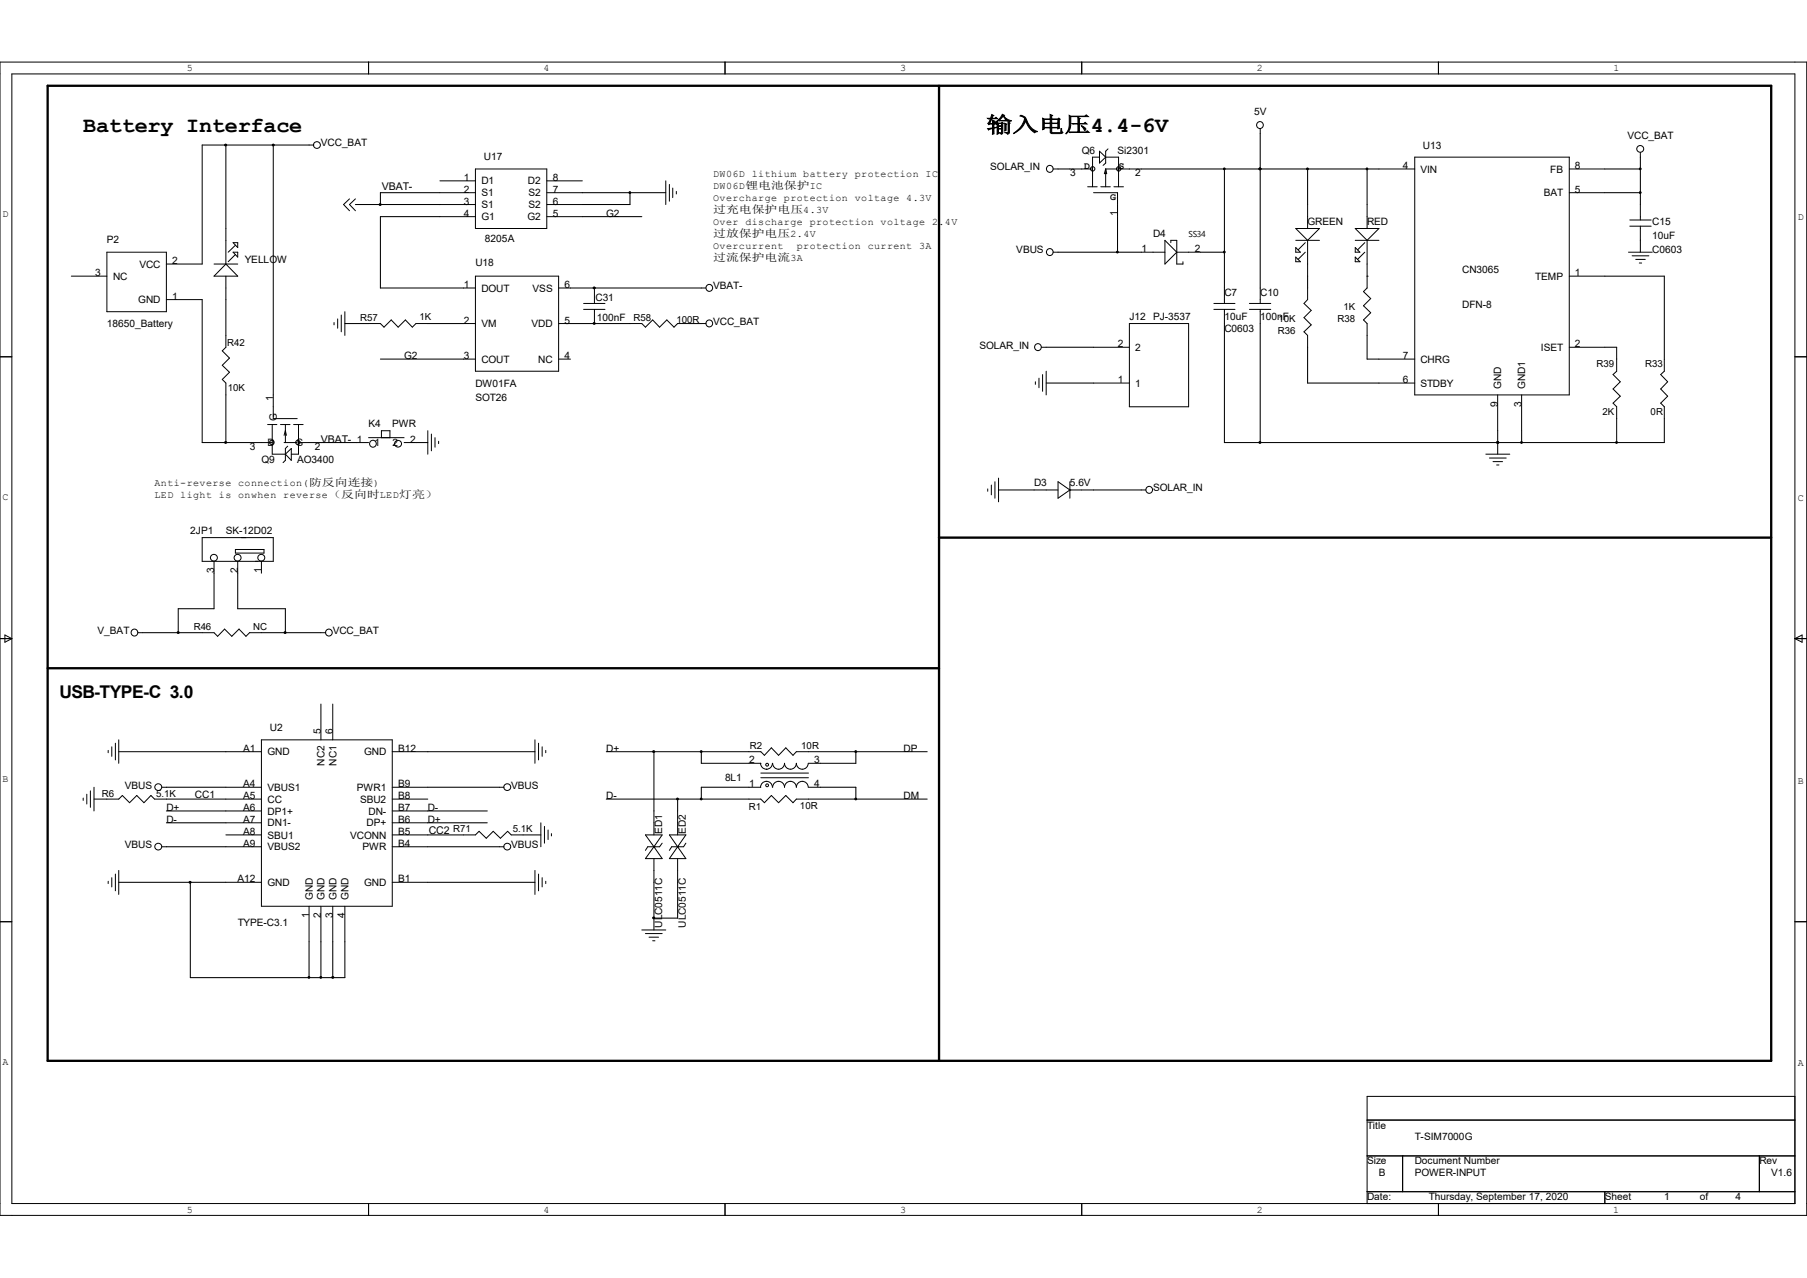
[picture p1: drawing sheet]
<svg xmlns="http://www.w3.org/2000/svg" width="297mm" height="210mm" viewBox="0 0 297 210" stroke-linecap="round" stroke-linejoin="round" font-family="sans-serif">
<path d="M7.8 14.1h283.3v160.2h-283.3zM154.3 14.1v160.2M154.3 88.3h136.8M7.8 109.8h146.5" fill="none" stroke="#000" stroke-width=".38"/>
<g fill="none" stroke="#000" stroke-width=".16">
<path d="M0 10.2h297v189.5h-297zM1.9 12.1h293.1v185.7h-293.1zM60.6 10.2v1.9M119.2 10.2v1.9M177.8 10.2v1.9M236.4 10.2v1.9M37.1 37.5v5.9M38.3 39.9h.8v.8zM50.8 23.8h.8M57.4 32.7l-.9 .9 .9 1M58.4 32.7l-1 .9 1 1M72.3 31.7h5.8"/>
<path d="M72.3 29.7h5.8M72.3 33.6h5.8M72.3 35.6h5.8M78.1 27.8h11.8v9.7h-11.8zM89.9 31.7h5.8M89.9 29.7h5.8M89.9 33.6h5.8M89.9 35.6h5.8M109.4 29.7v3.9M110 30.3v2.8M110.6 30.9v1.6M111.2 31.5v.4"/>
<path d="M173.1 27.8h.8M175.9 27.8h3.7M178.8 30.7h1.5M179.7 31.7h4v3.9M180.7 25.8h-1.1v4.9M180.7 24.8l1 1-1 1zM180.9 30.7h1.6M181.7 27.8v2.9M181.7 25.8h2.2v4.9M181.7 27.8h5.9M181.7 27.8l.2 .7h-.4zM182.1 24.5l-.4 .3v2l-.4 .4"/>
<path d="M183.1 30.7h1.6M191.5 39.5l1.9 1.9-1.9 2zM192.4 39.9v-.4h1v3.9h1v-.4M207.1 21.1v.8M213 39.5h3.9M213 37.5h3.9l-2 2zM214.5 39.9l-1.1 1.2M214.9 33.6v3.9M214.9 39.5v5.9M222.8 39.5h3.9M222.8 37.5h3.9l-2 2zM224.3 39.9l-1.2 1.2"/>
<path d="M224.7 33.6v3.9M224.7 39.5v7.8l-.6 .6 1.2 1.2-1.2 1.1 1.2 1.2-1.2 1.2 .6 .6v1.9M226.7 27.8h5.8M232.5 25.8h25.4v39.1h-25.4zM257.9 31.7h5.9M257.9 27.8h5.9M267.9 36.2h3.5M267.9 37.2h3.5M269.6 25.1v.7M269.6 33.6v2.6M269.6 37.2v2.3M0 58.6h1.9"/>
<path d="M11.7 45.4h5.9M17.6 41.4h9.7v9.8h-9.7zM27.3 43.4h5.9M27.3 49.2h5.9M35.2 43.4h3.9M37.1 55.1v2l-.6 .6 1.2 1.1-1.2 1.2 1.2 1.2-1.2 1.2 .6 .5v2M37.1 45.4v3.8M37.1 43.4l2 2h-3.9zM38.3 41.4h.8v.8zM38.7 41.8l-1.2 1.2M38.7 40.3l-1.2 1.1M54.9 53v.4"/>
<path d="M55.5 52.4v1.5M56.1 51.8v2.7M56.7 51.2v3.9M60.6 53.2h1.9l.6 .6 1.2-1.2 1.1 1.2 1.2-1.2 1.2 1.2 .6-.6h1.9M76.2 53.2h1.9M76.2 47.3h1.9M76.2 59h1.9M78.1 45.4h13.7v15.6h-13.7zM91.8 53.2h2M91.8 47.3h2M91.8 59h2M95.9 49.9h3.5"/>
<path d="M95.9 50.8h3.5M97.7 47.3v2.6M97.7 50.8v2.4M103.5 53.2h2l.6 .6 1.2-1.2 1.1 1.2 1.2-1.2 1.2 1.2 .6-.6h1.9M115.3 53.2h.7M115.3 47.3h.7M171.2 57.1h.8M173.1 41.4h.8M179.7 57.1h5.9M185.6 53.2h9.8v13.6h-9.8zM187.6 41.4h3.9M193.4 41.4h4"/>
<path d="M199.5 49.9h3.5M199.5 50.8h3.5M201.3 47.3v2.6M201.3 50.8v2.4M205.4 49.9h3.5M205.4 50.8h3.5M207.1 47.3v2.6M207.1 50.8v2.4M213 40.7l.7 .7h-.7zM213 42.2l.7 .8h-.7zM214.5 41.4l-1.1 1.2M214.9 47.3v1.9l-.6 .7 1.2 1.1-1.2 1.2 1.2 1.2-1.2 1.1 .6 .6v2"/>
<path d="M222.8 40.7l.7 .7h-.7zM222.8 42.2l.7 .8h-.7zM224.3 41.4l-1.2 1.2M226.7 59h5.8M257.9 45.4h5.9M257.9 57.1h5.9M265.7 59v2l-.6 .6 1.2 1.1-1.2 1.2 1.2 1.2-1.2 1.2 .6 .5v2M267.7 41.4h3.9M268.3 42h2.7M268.9 42.6h1.5M269.5 43.2h.3M273.6 59v2l-.6 .6 1.1 1.1-1.1 1.2 1.1 1.2-1.1 1.2 .6 .5v2"/>
<path d="M295 58.6h2M41 72.7h3.7M44 69.8h1.5M44.7 69.8v4.8h2.2M44.9 64.9v3.9h4M46.1 69.8h1.6M46.7 72.7h2.2M46.7 71.5l.2-.7 .2 .7M46.9 69.8v2.9M46.9 74.6l1-.9v1.9zM47.3 73.3l-.4 .4v1.9l-.4 .4M48.3 69.8h1.5"/>
<path d="M49.1 69.8v4.8h-1.2M49.1 72.7h3.6M58.6 72.7h2M60.6 71.9h5.8M62.7 71.9v-1.1h1.4v1.1M66.4 72.7h2M70.3 70.8v3.8M70.9 71.3v2.8M71.5 71.9v1.6M72.1 72.5v.4M162.9 79.7v1.6M163.5 79.2v2.7"/>
<path d="M164.1 78.6v3.9M170.2 62.7v.5M170.8 62.1v1.6M171.4 61.6v2.7M172 61v3.9M173.9 79.2l2 1.3-2 1.4zM175.9 79.2v2.7M179.7 62.9h5.9M226.7 62.9h5.8M244.2 74.6h4M244.8 75.3h2.8M245.4 75.9h1.6"/>
<path d="M246 76.4h.4M246.2 64.9v5.9M250.1 64.9v5.9M33.2 88.3h11.7v3.9h-11.7zM35.2 92.2v2M38.7 90.3h4.7v.6h-4.7zM39.1 92.2v2M43 92.2v2M162.3 80.3v.4M170 80.5h3.9M175.9 80.5h.1M175.9 80.5h3.8"/>
<path d="M187.6 80.5h.7M0 104.9h1.9M.8 104.4l1.1 .5-1.1 .6zM22.6 104h.9M33.2 104h2l.6 .6 1.1-1.2 1.2 1.2 1.2-1.2 1.1 1.2 .6-.6h2M52.7 104h.9M52.7 115.7v5.9M54.7 115.7v5.9M295 104.9h2M295 104.9l1.2-.5v1.1zM13.7 131.1v.4M14.3 130.5v1.6"/>
<path d="M14.9 130v2.7M15.5 129.4v3.9M17.6 131.3h1.9l.6-.6 1.2 1.2 1.2-1.2 1.2 1.2 1.1-1.2 .6 .6h1.9M17.8 123.3v.4M18.4 122.7v1.6M19 122.1v2.8M19.5 121.6v3.8M26.6 139.1h.7M26.6 129.4h.7M37.1 139.1h5.9M37.1 137.2h5.9M37.1 123.5h5.9"/>
<path d="M37.1 129.4h5.9M37.1 131.3h5.9M37.1 133.3h5.9M37.1 135.2h5.9M43 121.6h21.5v27.3h-21.5zM64.5 139.1h5.8M64.5 137.2h5.8M64.5 123.5h5.8M64.5 129.4h5.8M64.5 131.3h5.8M64.5 133.3h5.8M64.5 135.2h5.8"/>
<path d="M76.2 137.2h1.9l.6-.6 1.2 1.2 1.2-1.2 1.2 1.2 1.1-1.2 .6 .6h2M82.1 139.1h.7M82.1 129.4h.7M87.9 121.6v3.8M88.5 122.1v2.8M88.9 135.2v3.9M89.1 122.7v1.6M89.5 135.8v2.8M89.7 123.3v.4M90.1 136.4v1.6M90.6 137v.4M106.1 137.2h2.7l-1.3 1.9z"/>
<path d="M107.5 139.1h.1M107.5 139.1l1.3 2h-2.7zM107.5 133.3v3.9M108.8 138.6l-.4 .5h-1.9l-.4 .6M110 137.2l2.7 3.9h-2.7l2.7-3.9zM111.4 139.1h.1M111.4 133.3v3.9M112.7 138.6l-.3 .5h-2l-.4 .6M123.1 125.4h2a.86 .86 0 0 0 .9 1M123.1 123.5h2l.5 .6 1.2-1.2 1.2 1.2 1.2-1.2 1.1 1.2 .6-.6h2M123.1 129.4h2M123.1 131.3h2l.5 .6 1.2-1.2 1.2 1.2 1.2-1.2 1.1 1.2 .6-.6h2"/>
<path d="M125.1 127h7.8M125.1 127.8h7.8M126 128.4a.97 .97 0 0 1 1 1M126 128.4a.98 .98 0 0 0-1 1M127 125.4a.97 .97 0 0 1-1 1M127 125.4a.97 .97 0 0 0 1 1 .97 .97 0 0 0 .9-1 .97 .97 0 0 0 1 1 .97 .97 0 0 0 1-1 .97 .97 0 0 0 1 1 .97 .97 0 0 0 .9-1M127 129.4a.97 .97 0 0 1 1-1 .97 .97 0 0 1 .9 1 .97 .97 0 0 1 1-1 .97 .97 0 0 1 1 1 .97 .97 0 0 1 1-1 .97 .97 0 0 1 .9 1M132.9 129.4h1.9M132.9 125.4h1.9M0 151.5h1.9M17.8 144.8v.4M18.4 144.2v1.6"/>
<path d="M19 143.6v2.8M19.5 143v4M37.1 145h5.9M50.8 148.9v5.9M52.7 148.9v5.9M54.7 148.9v5.9M56.7 148.9v5.9M64.5 145h5.8M87.9 143v4M88.5 143.6v2.8M89.1 144.2v1.6M89.7 144.8v.4"/>
<path d="M105.5 152.8h3.9M106.1 153.4h2.7M106.7 154h1.5M107.3 154.6h.4M107.5 141.1v3.9M111.4 141.1v3.9M295 151.5h2M60.6 197.8v1.9M119.2 197.8v1.9M177.8 197.8v1.9M224.7 184.1h70.3M224.7 189.9h70.3"/>
<path d="M224.7 195.8h70.3M230.5 189.9v5.9M236.4 197.8v1.9M263.8 195.8v2M289.2 189.9v5.9M295 180.2h-70.3v17.6"/>
<circle cx="52.1" cy="23.8" r=".56"/>
<circle cx="172.5" cy="27.7" r=".56"/>
<circle cx="179.6" cy="27.7" r=".36"/>
<circle cx="183.9" cy="27.7" r=".36"/>
<circle cx="207.1" cy="20.6" r=".56"/>
<circle cx="269.6" cy="24.5" r=".56"/>
<circle cx="116.6" cy="47.3" r=".56"/>
<circle cx="116.6" cy="53.1" r=".56"/>
<circle cx="170.6" cy="57" r=".56"/>
<circle cx="172.5" cy="41.4" r=".56"/>
<circle cx="44.7" cy="72.7" r=".36"/>
<circle cx="49" cy="72.7" r=".36"/>
<circle cx="61.3" cy="72.9" r=".56"/>
<circle cx="65.4" cy="72.9" r=".56"/>
<circle cx="35.2" cy="91.7" r=".56"/>
<circle cx="39.1" cy="91.7" r=".56"/>
<circle cx="43" cy="91.7" r=".56"/>
<circle cx="188.9" cy="80.5" r=".56"/>
<circle cx="22.1" cy="103.9" r=".56"/>
<circle cx="54" cy="103.9" r=".56"/>
<circle cx="26" cy="139.1" r=".56"/>
<circle cx="26" cy="129.3" r=".56"/>
<circle cx="83.4" cy="129.3" r=".56"/>
<circle cx="83.4" cy="139.1" r=".56"/>
<circle cx="126.1" cy="129.1" r=".23"/>
<circle cx="126.1" cy="125.7" r=".23"/>
</g>
<g fill="none" stroke="#000" stroke-width=".17">
<path d="M37.1 23.8v13.7M44.9 23.8v41.1M50.8 23.8h-17.6v19.6M58.4 33.6h13.9M72.3 35.6h-9.8v11.7h13.7M72.3 31.7h-9.8v1.9M95.7 35.6h9.8M95.7 31.7h13.7M103.5 31.7v1.9h-7.8M173.9 27.8h2M183.7 35.6v5.8M187.6 27.8h39.1"/>
<path d="M201.3 27.8v19.5M207.1 27.8h.1M207.1 21.9v25.4M214.9 27.8v5.8M224.7 27.8v5.8M263.8 27.8h5.8M263.8 31.7h5.8M269.6 25.8v7.8M269.6 39.5v1.9M33.2 49.2v23.5h7.8M37.1 49.2v5.9M56.7 53.2h3.9"/>
<path d="M62.5 59h13.7M70.3 53.2h5.9M93.8 53.2h9.7M93.8 47.3h21.5M97.7 53.2h.1M97.7 47.3h.1M113.3 53.2h2M172 57.1h7.7M173.9 41.4h13.7M197.4 41.4h3.9M201.3 53.2v19.5h72.3v-3.9M207.1 53.2v19.5"/>
<path d="M214.9 45.4v1.9M214.9 57.1v5.8h11.8M224.7 45.4h.1M224.7 55.1v3.9h2M263.8 45.4h9.8v13.6M263.8 57.1h1.9v1.9M37.1 64.9v7.8M52.7 72.7h5.9M68.4 72.7h1.9M172 62.9h7.7M246.2 72.7h.1M246.2 70.8v3.8"/>
<path d="M250.1 70.8v1.9M265.7 68.8v3.9M35.2 94.2v5.8h-5.9v4M39.1 94.2v5.8h7.8v4M164.1 80.5h5.9M179.7 80.5h7.9M23.5 104h9.7M43 104h9.7M15.5 131.3h2.1M19.5 123.5h17.6M27.3 131.3h9.8M27.3 133.3h9.8"/>
<path d="M27.3 135.2h9.8M27.3 129.4h9.8M27.3 139.1h9.8M70.3 123.5h17.6M70.3 133.3h9.8M70.3 135.2h9.8M70.3 129.4h11.8M70.3 139.1h11.8M70.3 137.2h5.9M86 137.2h2.9M99.7 131.3h23.4M99.7 123.5h23.4"/>
<path d="M107.5 123.5v9.8M111.4 131.3v2M115.3 123.5v1.9h7.8M123.1 129.4h-7.8v1.9M132.9 131.3h19.5M132.9 123.5h19.5M134.8 129.4h5.9v1.9M140.7 123.5v1.9h-5.9M19.5 145h17.6M31.3 145v15.7h25.4v-5.9M50.8 154.8v5.9M52.7 154.8v5.9"/>
<path d="M54.7 154.8v5.9M70.3 145h17.6M107.5 145v7.8M111.4 145v5.9h-3.9"/>
</g>
<g fill="#000" stroke="#000" stroke-width=".16">
<path d="M37 23.7h.2v.2h-.2z" fill-rule="evenodd"/>
<path d="M44.8 23.7h.2v.2h-.2z" fill-rule="evenodd"/>
<path d="M62.4 33.5h.2v.2h-.2z" fill-rule="evenodd"/>
<path d="M207 27.6h.2v.3h-.2z" fill-rule="evenodd"/>
<path d="M207 27.6h.2v.3h-.2z" fill-rule="evenodd"/>
<path d="M97.5 53h.3v.3h-.3z" fill-rule="evenodd"/>
<path d="M97.5 47.2h.3v.2h-.3z" fill-rule="evenodd"/>
<path d="M37 72.6h.2v.2h-.2z" fill-rule="evenodd"/>
<path d="M207 72.6h.2v.2h-.2z" fill-rule="evenodd"/>
<path d="M246 72.6h.3v.2h-.3z" fill-rule="evenodd"/>
<path d="M246 72.6h.3v.2h-.3z" fill-rule="evenodd"/>
<path d="M29.2 103.8h.2v.3h-.2z" fill-rule="evenodd"/>
<path d="M46.7 103.8h.3v.3h-.3z" fill-rule="evenodd"/>
<path d="M107.3 123.4h.3v.2h-.3z" fill-rule="evenodd"/>
<path d="M31.1 144.9h.3v.2h-.3z" fill-rule="evenodd"/>
<path d="M107.3 150.7h.3v.2h-.3z" fill-rule="evenodd"/>
<path d="M54.6 160.5h.2v.2h-.2z" fill-rule="evenodd"/>
<circle cx="103.5" cy="31.6" r=".15"/>
<circle cx="201.2" cy="27.7" r=".15"/>
<circle cx="214.9" cy="27.7" r=".15"/>
<circle cx="224.7" cy="27.7" r=".15"/>
<circle cx="269.6" cy="31.6" r=".15"/>
<circle cx="269.6" cy="27.7" r=".15"/>
<circle cx="183.7" cy="41.4" r=".15"/>
<circle cx="201.2" cy="41.4" r=".15"/>
<circle cx="250.1" cy="72.7" r=".15"/>
<circle cx="265.7" cy="72.7" r=".15"/>
<circle cx="111.4" cy="131.3" r=".15"/>
<circle cx="115.3" cy="123.5" r=".15"/>
<circle cx="115.3" cy="131.3" r=".15"/>
<circle cx="140.7" cy="123.5" r=".15"/>
<circle cx="140.7" cy="131.3" r=".15"/>
<circle cx="50.8" cy="160.6" r=".15"/>
<circle cx="52.7" cy="160.6" r=".15"/>
</g>
<g font-size="3.6">
<text x="13.7" y="21.7">Battery Interface</text>
<text x="162.2" y="21.7">输入电压4.4-6V</text>
</g>
<text font-size="2.9" x="9.8" y="114.7">USB-TYPE-C 3.0</text>
<g font-size="1.7">
<text x="206.1" y="19">5V</text>
<text x="267.5" y="22.9">VCC_BAT</text>
<text x="52.7" y="24">VCC_BAT</text>
<text x="76.2" y="29.7">1</text>
<text x="79.5" y="26.4">U17</text>
<text x="90.8" y="29.7">8</text>
<text x="162.8" y="28">SOLAR_IN</text>
<text x="175.9" y="29">3</text>
<text x="177.8" y="25.2">Q6</text>
<text x="183.7" y="25.2">Si2301</text>
<text x="186.6" y="29">2</text>
<text x="230.6" y="27.8">4</text>
<text x="233.5" y="28.4">VIN</text>
<text x="233.9" y="24.5">U13</text>
<text x="254.8" y="28.4">FB</text>
<text x="258.9" y="27.8">8</text>
<text x="62.8" y="31.3">VBAT-</text>
<text x="76.2" y="31.7">2</text>
<text x="76.2" y="33.6">3</text>
<text x="76.2" y="35.6">4</text>
<text x="79.1" y="30.3">D1</text>
<text x="79.1" y="32.3">S1</text>
<text x="79.1" y="34.2">S1</text>
<text x="86.8" y="30.3">D2</text>
<text x="86.9" y="34.2">S2</text>
<text x="86.9" y="32.3">S2</text>
<text x="90.8" y="35.6">5</text>
<text x="90.8" y="33.6">6</text>
<text x="90.8" y="31.7">7</text>
<text x="99.7" y="35.6">G2</text>
<text x="117.2" y="35">过充电保护电压4.3V</text>
<text x="183.7" y="35.6" transform="rotate(-90 183.7 35.6)">1</text>
<text x="253.7" y="32.3">BAT</text>
<text x="258.9" y="31.7">5</text>
<text x="17.6" y="39.9">P2</text>
<text x="79.1" y="36.2">G1</text>
<text x="79.7" y="39.7">8205A</text>
<text x="86.7" y="36.2">G2</text>
<text x="117.2" y="38.9">过放保护电压2.4V</text>
<text x="167" y="41.6">VBUS</text>
<text x="187.6" y="41.4">1</text>
<text x="189.5" y="38.9">D4</text>
<text x="196.4" y="41.4">2</text>
<text x="214.9" y="37">GREEN</text>
<text x="224.7" y="37">RED</text>
<text x="271.6" y="37">C15</text>
<text x="271.6" y="41.6">C0603</text>
<text x="271.6" y="39.3">10uF</text>
<text x="15.7" y="45.4">3</text>
<text x="18.6" y="46">NC</text>
<text x="22.9" y="44">VCC</text>
<text x="28.3" y="43.4">2</text>
<text x="40.3" y="43.2">YELLOW</text>
<text x="76.2" y="47.3">1</text>
<text x="78.1" y="43.8">U18</text>
<text x="79.1" y="47.9">DOUT</text>
<text x="87.5" y="47.9">VSS</text>
<text x="92.8" y="47.3">6</text>
<text x="117.2" y="42.8">过流保护电流3A</text>
<text x="117.2" y="47.5">VBAT-</text>
<text x="240.3" y="44.8">CN3065</text>
<text x="252.3" y="46">TEMP</text>
<text x="258.9" y="45.4">1</text>
<text x="17.6" y="53.8">18650_Battery</text>
<text x="22.7" y="49.8">GND</text>
<text x="28.3" y="49.2">1</text>
<text x="76.2" y="53.2">2</text>
<text x="79.1" y="53.8">VM</text>
<text x="87.4" y="53.8">VDD</text>
<text x="92.8" y="53.2">5</text>
<text x="97.9" y="49.4">C31</text>
<text x="98.1" y="52.8">100nF</text>
<text x="117.2" y="53.4">VCC_BAT</text>
<text x="185.6" y="52.6">J12</text>
<text x="189.5" y="52.6">PJ-3537</text>
<text x="201.3" y="48.7">C7</text>
<text x="201.3" y="52.6">10uF</text>
<text x="207.1" y="48.7">C10</text>
<text x="207.1" y="52.6">100nF</text>
<text x="240.3" y="50.6">DFN-8</text>
<text x="66.4" y="59">G2</text>
<text x="76.2" y="59">3</text>
<text x="79.1" y="59.6">COUT</text>
<text x="88.5" y="59.6">NC</text>
<text x="92.8" y="59">4</text>
<text x="161" y="57.3">SOLAR_IN</text>
<text x="183.7" y="57.1">2</text>
<text x="186.6" y="57.7">2</text>
<text x="201.3" y="54.5">C0603</text>
<text x="230.6" y="59">7</text>
<text x="233.5" y="59.6">CHRG</text>
<text x="253.3" y="57.7">ISET</text>
<text x="258.9" y="57.1">2</text>
<text x="44.9" y="65.9" transform="rotate(-90 44.9 65.9)">1</text>
<text x="78.1" y="65.9">SOT26</text>
<text x="78.1" y="63.5">DW01FA</text>
<text x="183.7" y="62.9">1</text>
<text x="186.6" y="63.5">1</text>
<text x="230.6" y="62.9">6</text>
<text x="233.5" y="63.5">STDBY</text>
<text x="246.8" y="63.9" transform="rotate(-90 246.8 63.9)">GND</text>
<text x="250.7" y="63.9" transform="rotate(-90 250.7 63.9)">GND1</text>
<text x="45.5" y="69.1" transform="rotate(-90 45.5 69.1)">G</text>
<text x="60.6" y="70.2">K4</text>
<text x="64.5" y="70.2">PWR</text>
<text x="246.2" y="66.8" transform="rotate(-90 246.2 66.8)">9</text>
<text x="250.1" y="66.8" transform="rotate(-90 250.1 66.8)">3</text>
<text x="41.1" y="73.9">3</text>
<text x="43" y="76">Q9</text>
<text x="44" y="73.3">D</text>
<text x="48.7" y="73.3">S</text>
<text x="48.9" y="76">AO3400</text>
<text x="51.8" y="73.9">2</text>
<text x="52.7" y="72.7">VBAT- 1</text>
<text x="61.6" y="73.3">1</text>
<text x="64.5" y="73.3">2</text>
<text x="67.4" y="72.7">2</text>
<text x="170" y="79.9">D3</text>
<text x="175.9" y="79.9">5.6V</text>
<text x="189.5" y="80.7">SOLAR_IN</text>
<text x="31.3" y="87.8">2JP1</text>
<text x="37.1" y="87.8">SK-12D02</text>
<text x="35.2" y="94.1" transform="rotate(-90 35.2 94.1)">3</text>
<text x="39.1" y="94.1" transform="rotate(-90 39.1 94.1)">2</text>
<text x="43" y="94.1" transform="rotate(-90 43 94.1)">1</text>
<text x="16" y="104.2">V_BAT</text>
<text x="54.7" y="104.2">VCC_BAT</text>
<text x="40" y="123.5">A1</text>
<text x="44" y="124.1">GND</text>
<text x="44.4" y="120.2">U2</text>
<text x="52.7" y="120.6" transform="rotate(-90 52.7 120.6)">5</text>
<text x="53.3" y="125.8" transform="rotate(-90 53.3 125.8)">NC2</text>
<text x="54.7" y="120.6" transform="rotate(-90 54.7 120.6)">6</text>
<text x="55.3" y="125.8" transform="rotate(-90 55.3 125.8)">NC1</text>
<text x="59.9" y="124.1">GND</text>
<text x="65.4" y="123.5">B12</text>
<text x="99.7" y="123.5">D+</text>
<text x="123.1" y="125.4">2</text>
<text x="133.8" y="125.4">3</text>
<text x="148.5" y="123.5">DP</text>
<text x="20.5" y="129.6">VBUS</text>
<text x="32" y="131.1">CC1</text>
<text x="40" y="129.4">A4</text>
<text x="40" y="131.3">A5</text>
<text x="44" y="130">VBUS1</text>
<text x="44" y="131.9">CC</text>
<text x="58.7" y="130">PWR1</text>
<text x="59.2" y="131.9">SBU2</text>
<text x="65.4" y="131.3">B8</text>
<text x="65.4" y="129.4">B9</text>
<text x="84" y="129.6">VBUS</text>
<text x="99.7" y="131.3">D-</text>
<text x="119.2" y="128.4">8L1</text>
<text x="123.1" y="129.4">1</text>
<text x="133.8" y="129.4">4</text>
<text x="148.5" y="131.3">DM</text>
<text x="27.3" y="133.3">D+</text>
<text x="27.3" y="135.2">D-</text>
<text x="40" y="133.3">A6</text>
<text x="40" y="135.2">A7</text>
<text x="40" y="137.2">A8</text>
<text x="44" y="133.9">DP1+</text>
<text x="44" y="135.8">DN1-</text>
<text x="44" y="137.8">SBU1</text>
<text x="57.6" y="137.8">VCONN</text>
<text x="60.2" y="135.8">DP+</text>
<text x="60.6" y="133.9">DN-</text>
<text x="65.4" y="137.2">B5</text>
<text x="65.4" y="135.2">B6</text>
<text x="65.4" y="133.3">B7</text>
<text x="70.3" y="135.2">D+</text>
<text x="70.3" y="133.3">D-</text>
<text x="70.5" y="137">CC2 R71</text>
<text x="108.8" y="137" transform="rotate(-90 108.8 137)">ED1</text>
<text x="112.7" y="137" transform="rotate(-90 112.7 137)">ED2</text>
<text x="20.5" y="139.4">VBUS</text>
<text x="40" y="139.1">A9</text>
<text x="44" y="139.7">VBUS2</text>
<text x="59.6" y="139.7">PWR</text>
<text x="65.4" y="139.1">B4</text>
<text x="84" y="139.4">VBUS</text>
<text x="39" y="145">A12</text>
<text x="44" y="145.6">GND</text>
<text x="51.4" y="147.9" transform="rotate(-90 51.4 147.9)">GND</text>
<text x="53.3" y="147.9" transform="rotate(-90 53.3 147.9)">GND</text>
<text x="55.3" y="147.9" transform="rotate(-90 55.3 147.9)">GND</text>
<text x="57.3" y="147.9" transform="rotate(-90 57.3 147.9)">GND</text>
<text x="59.9" y="145.6">GND</text>
<text x="65.4" y="145">B1</text>
<text x="39.1" y="152.2">TYPE-C3.1</text>
<text x="50.8" y="150.8" transform="rotate(-90 50.8 150.8)">1</text>
<text x="52.7" y="150.8" transform="rotate(-90 52.7 150.8)">2</text>
<text x="54.7" y="150.8" transform="rotate(-90 54.7 150.8)">3</text>
<text x="56.7" y="150.8" transform="rotate(-90 56.7 150.8)">4</text>
<text x="108.8" y="152.4" transform="rotate(-90 108.8 152.4)">ULC0511C</text>
<text x="112.7" y="152.4" transform="rotate(-90 112.7 152.4)">ULC0511C</text>
<text x="224.7" y="185.5">Title</text>
<text x="224.7" y="191.3">Size</text>
<text x="232.5" y="187.4">T-SIM7000G</text>
<text x="232.5" y="191.3">Document Number</text>
<text x="289.2" y="191.3">Rev</text>
<text x="224.7" y="197.2">Date:</text>
<text x="226.7" y="193.3">B</text>
<text x="232.5" y="193.3">POWER-INPUT</text>
<text x="234.9" y="197.2">Thursday, September 17, 2020</text>
<text x="263.8" y="197.2">Sheet</text>
<text x="273.6" y="197.2">1</text>
<text x="279.4" y="197.2">of</text>
<text x="285.3" y="197.2">4</text>
<text x="291.1" y="193.3">V1.6</text>
</g>
<g font-size="1.6">
<text x="30.7" y="11.6">5</text>
<text x="89.3" y="11.6">4</text>
<text x="148" y="11.6">3</text>
<text x="206.6" y="11.6">2</text>
<text x="265.2" y="11.6">1</text>
<text x="117.2" y="29.1">DW06D lithium battery protection IC</text>
<text x="178.2" y="27.8">D</text>
<text x="183.9" y="27.8">S</text>
<text x=".4" y="35.7">D</text>
<text x="117.2" y="33.1">Overcharge protection voltage 4.3V</text>
<text x="117.2" y="31.1">DW06D锂电池保护IC</text>
<text x="182.5" y="32.9">G</text>
<text x="117.2" y="37">Over discharge protection voltage 2.4V</text>
<text x="117.2" y="40.9">Overcurrent</text>
<text x="131" y="40.9">protection current 3A</text>
<text x="295.5" y="36.1">D</text>
<text x="59.2" y="52.8">R57</text>
<text x="69" y="52.6">1K</text>
<text x="104.1" y="52.8">R58</text>
<text x="111.2" y="53">100R</text>
<text x="210.1" y="52.9">10K</text>
<text x="219.8" y="52.9">R38</text>
<text x="220.8" y="51">1K</text>
<text x="37.3" y="56.9">R42</text>
<text x="210.1" y="54.9">R36</text>
<text x="37.4" y="64.3">10K</text>
<text x="262.4" y="60.4">R39</text>
<text x="270.4" y="60.4">R33</text>
<text x="263.4" y="68.2">2K</text>
<text x="271.3" y="68.2">0R</text>
<text x=".4" y="82.2">C</text>
<text x="25.4" y="79.9">Anti-reverse connection(防反向连接)</text>
<text x="25.4" y="81.9">LED light is onwhen reverse（反向时LED灯亮）</text>
<text x="295.5" y="82.4">C</text>
<text x="31.8" y="103.6">R46</text>
<text x="41.6" y="103.6">NC</text>
<text x="123.3" y="123.1">R2</text>
<text x="131.7" y="123.1">10R</text>
<text x=".4" y="128.5">B</text>
<text x="16.7" y="130.9">R6</text>
<text x="25.7" y="130.9">5.1K</text>
<text x="295.5" y="128.9">B</text>
<text x="84.3" y="136.7">5.1K</text>
<text x="123.1" y="133.1">R1</text>
<text x="131.5" y="132.9">10R</text>
<text x=".4" y="175">A</text>
<text x="295.5" y="175.2">A</text>
<text x="30.7" y="199.3">5</text>
<text x="89.3" y="199.3">4</text>
<text x="148" y="199.3">3</text>
<text x="206.6" y="199.3">2</text>
<text x="265.2" y="199.3">1</text>
</g>
<text font-size="1.4" x="195.4" y="38.9">SS34</text>
</svg>
